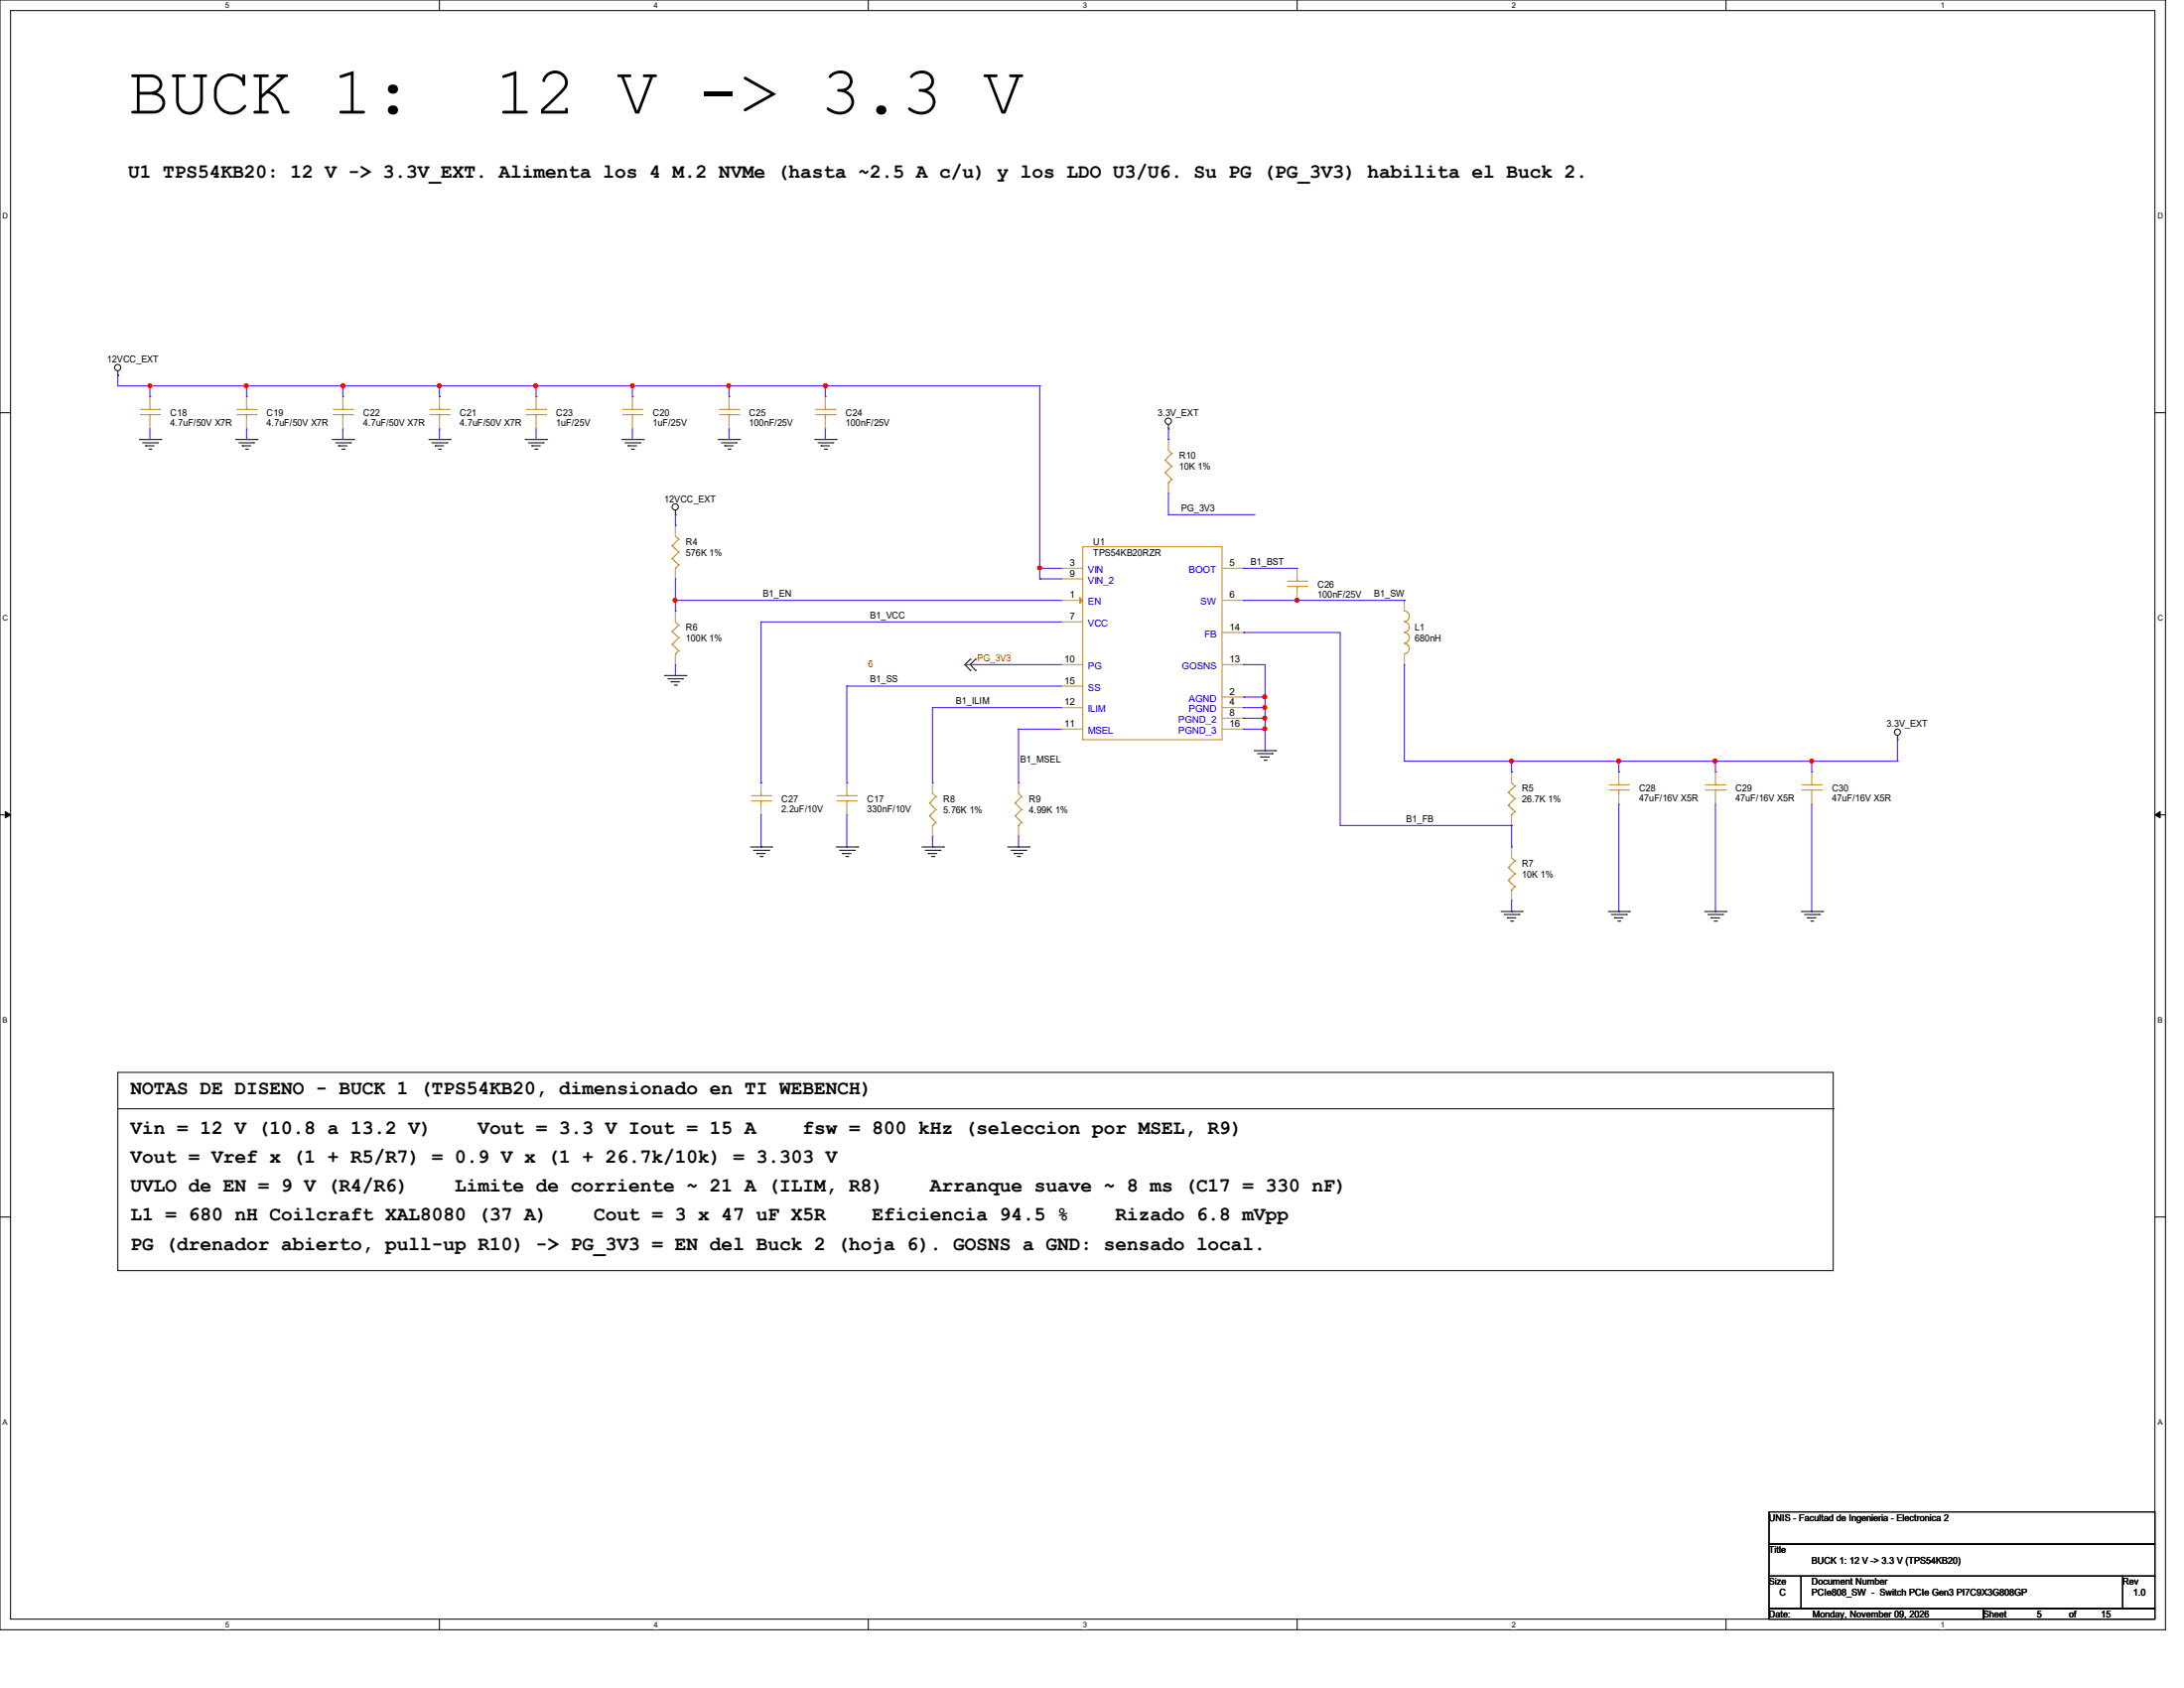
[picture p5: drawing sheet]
<svg xmlns="http://www.w3.org/2000/svg" width="279mm" height="216mm" viewBox="0 0 279 216" stroke-linecap="round" stroke-linejoin="round" font-family="sans-serif">
<path d="M0 0h277v208.4h-277zM1.4 1.4h274.3v205.7h-274.3z" fill="none" stroke="#000" stroke-width=".13"/>
<g fill="#fff">
<path d="M28.8 .1h.5v1.1h-.5z"/>
<path d="M28.8 207.2h.5v1.1h-.5z"/>
</g>
<path d="M56.2 0v1.4M56.2 207.1v1.3" fill="none" stroke="#000" stroke-width=".13"/>
<g fill="#fff">
<path d="M83.7 .1h.5v1.1h-.5z"/>
<path d="M83.7 207.2h.5v1.1h-.5z"/>
</g>
<path d="M111.1 0v1.4M111.1 207.1v1.3" fill="none" stroke="#000" stroke-width=".13"/>
<g fill="#fff">
<path d="M138.5 .1h.6v1.1h-.6z"/>
<path d="M138.5 207.2h.6v1.1h-.6z"/>
</g>
<path d="M165.9 0v1.4M165.9 207.1v1.3" fill="none" stroke="#000" stroke-width=".13"/>
<g fill="#fff">
<path d="M193.4 .1h.5v1.1h-.5z"/>
<path d="M193.4 207.2h.5v1.1h-.5z"/>
</g>
<path d="M220.8 0v1.4M220.8 207.1v1.3" fill="none" stroke="#000" stroke-width=".13"/>
<g fill="#fff">
<path d="M248.2 .1h.6v1.1h-.6z"/>
<path d="M248.2 207.2h.6v1.1h-.6z"/>
<path d="M.3 27.1h.8v1.1h-.8z"/>
<path d="M276 27.1h.7v1.1h-.7z"/>
<path d="M.3 78.5h.8v1.1h-.8z"/>
<path d="M276 78.5h.7v1.1h-.7z"/>
</g>
<path d="M0 52.8h1.4M275.7 52.8h1.3" fill="none" stroke="#000" stroke-width=".13"/>
<g fill="#fff">
<path d="M.3 129.9h.7v1.1h-.7z"/>
<path d="M276 129.9h.6v1.1h-.6z"/>
</g>
<path d="M0 104.2h1.4M275.7 104.2h1.3" fill="none" stroke="#000" stroke-width=".13"/>
<path d="M.7 103.8l.7 .4-.7 .4zM275.7 104.2l.7-.4v.8z" fill="#000" stroke="#000" stroke-width=".13"/>
<g fill="#fff">
<path d="M.3 181.4h.7v1.1h-.7z"/>
<path d="M276 181.4h.6v1.1h-.6z"/>
</g>
<g fill="none" stroke="#000" stroke-width=".13">
<path d="M15.1 48h.1M15.1 47.5v.5M17.8 56.2h2.8M18.2 56.6h2M18.6 57h.1M18.6 57h1.1M19 57.4h.3M19.3 57.4h.1M20.2 56.6h.1M20.6 56.2h.1M30.1 56.2h2.8M30.6 56.6h1.9"/>
<path d="M31 57h.1M31 57h1.1M31.4 57.4h.3M31.7 57.4h.1M32.5 56.6h.1M32.9 56.2h.1M42.5 56.2h2.8M42.9 56.6h1.9M43.3 57h.1M43.3 57h1.1M43.7 57.4h.3M44 57.4h.1"/>
<path d="M44.8 56.6h.1M45.3 56.2h.1M54.9 56.2h2.7M55.2 56.6h2M55.7 57h.1M55.7 57h1.1M56.1 57.4h.2M56.3 57.4h.1M57.2 56.6h.1M57.6 56.2h.1M67.2 56.2h2.7M67.6 56.6h1.9"/>
<path d="M68 57h.1M68 57h1.1M68.4 57.4h.3M68.7 57.4h.1M69.5 56.6h.1M69.9 56.2h.1M79.5 56.2h2.8M80 56.6h1.9M80.3 57h.1M80.3 57h1.1M80.8 57.4h.2M81 57.4h.1"/>
<path d="M81.9 56.6h.1M82.3 56.2h.1M91.9 56.2h2.7M92.3 56.6h1.9M92.7 57h.1M92.7 57h1.1M93.1 57.4h.3M93.4 57.4h.1M94.2 56.6h.1M94.6 56.2h.1M104.2 56.2h2.8M104.6 56.6h2"/>
<path d="M105 57h.1M105 57h1.1M105.5 57.4h.2M105.7 57.4h.1M106.6 56.6h.1M107 56.2h.1M149.5 54.9h.1M149.5 54.3v.6M86.4 65.8h.1M86.4 65.3v.5M85 86.4h2.8M85.4 86.8h1.9"/>
<path d="M85.9 87.2h.1M85.9 87.2h1.1M86.3 87.6h.2M86.5 87.6h.1M87.3 86.8h.1M87.8 86.4h.1M124.1 84.3h.1M124.1 85.7h.1M124.1 84.3l-.7 .7 .7 .7M124.8 85.7h.1M124.8 84.3h.1M124.8 84.3l-.7 .7 .7 .7"/>
<path d="M160.4 96h2.8M160.9 96.4h1.9M161.3 96.8h.1M161.3 96.8h1.1M161.7 97.2h.3M162 97.2h.1M162.8 96.4h.1M163.2 96h.1M242.7 94.6h.1M242.7 94.1v.5M96 108.3h2.7M96.4 108.8h1.9"/>
<path d="M96.8 109.2h.1M96.8 109.2h1.1M97.2 109.6h.3M97.5 109.6h.1M98.3 108.8h.1M98.7 108.3h.1M107 108.3h2.7M107.4 108.8h1.9M107.8 109.2h.1M107.8 109.2h1.1M108.2 109.6h.3M108.5 109.6h.1"/>
<path d="M109.3 108.8h.1M109.7 108.3h.1M117.9 108.3h2.8M118.4 108.8h1.9M118.7 109.2h.1M118.7 109.2h1.1M119.2 109.6h.3M119.5 109.6h.1M120.3 108.8h.1M120.7 108.3h.1M128.9 108.3h2.8M129.3 108.8h1.9"/>
<path d="M129.8 109.2h.1M129.8 109.2h1.1M130.1 109.6h.3M130.4 109.6h.1M131.2 108.8h.1M131.7 108.3h.1M192 116.6h2.7M192.4 117h2M192.8 117.4h.1M192.8 117.4h1.1M193.3 117.8h.2M193.5 117.8h.1"/>
<path d="M194.4 117h.1M194.7 116.6h.1M205.7 116.6h2.7M206.1 117h2M206.5 117.4h.1M206.5 117.4h1.1M207 117.8h.2M207.2 117.8h.1M208.1 117h.1M208.4 116.6h.1M218.1 116.6h2.7M218.5 117h1.9"/>
<path d="M218.9 117.4h.1M218.9 117.4h1.1M219.3 117.8h.3M219.6 117.8h.1M220.4 117h.1M220.8 116.6h.1M230.4 116.6h2.8M230.8 117h1.9M231.2 117.4h.1M231.2 117.4h1.1M231.6 117.8h.3M231.9 117.8h.1"/>
<path d="M232.7 117h.1M233.2 116.6h.1M15.1 137.2h219.4v25.3h-219.4zM0 155.7h1.4M15.1 141.8h219.4M234.5 141.8h.1M275.7 155.7h1.3M226.3 193.4h49.4v4.1h-49.4zM226.3 197.5h49.4v4.1h-49.4zM226.3 201.6h4.1v4.1h-4.1zM226.3 205.7h27.4v1.4h-27.4zM230.4 201.6h41.2v4.1h-41.2z"/>
<path d="M253.7 205.7h22v1.4h-22zM271.6 201.6h4.1v4.1h-4.1z"/>
<circle cx="15" cy="47" r=".4"/>
<circle cx="149.5" cy="53.9" r=".4"/>
<circle cx="86.4" cy="64.8" r=".4"/>
<circle cx="242.7" cy="93.6" r=".39"/>
</g>
<g fill="none" stroke="#cc8006" stroke-width=".13">
<path d="M17.9 53h2.5M17.9 52.4h2.5M19.2 52.4h.1M19.2 53h.1M19.2 52.1v.3M19.2 53v.5M20.4 53h.1M20.4 52.4h.1M30.3 53h2.5M30.3 52.4h2.5M31.5 52.4h.1M31.5 53h.1"/>
<path d="M31.5 52.1v.3M31.5 53v.5M32.8 53h.1M32.8 52.4h.1M42.6 53h2.5M42.6 52.4h2.5M43.9 52.4h.1M43.9 53h.1M43.9 52.1v.3M43.9 53v.5M45.1 53h.1M45.1 52.4h.1"/>
<path d="M55 53h2.4M55 52.4h2.4M56.2 52.4h.1M56.2 53h.1M56.2 52.1v.3M56.2 53v.5M57.4 53h.1M57.4 52.4h.1M67.3 53h2.5M67.3 52.4h2.5M68.6 52.4h.1M68.6 53h.1"/>
<path d="M68.6 52.1v.3M68.6 53v.5M69.8 53h.1M69.8 52.4h.1M79.7 53h2.4M79.7 52.4h2.4M80.9 52.4h.1M80.9 53h.1M80.9 52.1v.3M80.9 53v.5M82.1 53h.1M82.1 52.4h.1"/>
<path d="M92 53h2.5M92 52.4h2.5M93.3 52.4h.1M93.3 53h.1M93.3 52.1v.3M93.3 53v.5M94.5 53h.1M94.5 52.4h.1M104.4 53h2.4M104.4 52.4h2.4M105.6 52.4h.1M105.6 53h.1"/>
<path d="M105.6 52.1v.3M105.6 53v.5M106.8 53h.1M106.8 52.4h.1M149.1 58.8h.1M149.1 58.8l.8 .8M149.5 57.6l.4 .4M149.9 58h.1M149.9 59.6h.1M149.9 58l-.8 .8M149.9 59.6l-.8 .9M86 69.8h.1"/>
<path d="M86 71.5h.1M86 69.8l.8 .8M86 71.5l.8 .8M86.4 72.7h.1M86.4 79.5l.4 .5M86.4 68.6l.4 .4M86.8 80h.1M86.8 69h.1M86.8 70.6h.1M86.8 72.3h.1M86.8 80l-.8 .8M86.8 69l-.8 .8"/>
<path d="M86.8 70.6l-.8 .9M86.8 72.3l-.4 .4M138.5 69.9h17.8v24.7h-17.8zM149.1 60.5h.1M149.1 60.5l.8 .8M149.5 61.7h.1M149.9 61.3h.1M149.9 61.3l-.4 .4M164.7 75h2.5M164.7 74.3h2.5M165.9 74.3h.1M165.9 75h.1"/>
<path d="M165.9 74v.3M165.9 75v.4M167.2 75h.1M167.2 74.3h.1M179.7 78.1a.68 .68 0 0 1 .6 .7 .68 .68 0 0 1-.6 .7M179.7 79.5a.66 .66 0 0 1 .6 .7 .66 .66 0 0 1-.6 .7M86 80.8h.1M86 82.4h.1M86 80.8l.8 .8M86 82.4l.8 .8M86.4 83.7h.1M86.8 81.6h.1"/>
<path d="M86.8 83.2h.1M86.8 81.6l-.8 .8M86.8 83.2l-.4 .5M179.7 80.9a.68 .68 0 0 1 .6 .7 .68 .68 0 0 1-.6 .7M179.7 82.3a.66 .66 0 0 1 .6 .7 .66 .66 0 0 1-.6 .6M96.1 102.4h2.5M96.1 101.8h2.5M97.4 101.8h.1M97.4 102.4h.1M97.4 101.5v.3M97.4 102.4v.5M98.6 102.4h.1"/>
<path d="M98.6 101.8h.1M107.1 102.4h2.5M107.1 101.8h2.5M108.3 101.8h.1M108.3 102.4h.1M108.3 101.5v.3M108.3 102.4v.5M109.6 102.4h.1M109.6 101.8h.1M118.9 102.7h.1M118.9 104.4h.1M118.9 102.7l.8 .8"/>
<path d="M118.9 104.4l.8 .8M119.3 105.6h.1M119.3 101.5l.4 .4M119.7 101.9h.1M119.7 103.5h.1M119.7 105.2h.1M119.7 101.9l-.8 .8M119.7 103.5l-.8 .9M119.7 105.2l-.4 .4M129.9 102.7h.1M129.9 104.4h.1M129.9 102.7l.8 .8"/>
<path d="M129.9 104.4l.8 .8M130.3 105.6h.1M130.3 101.5l.4 .4M130.7 101.9h.1M130.7 103.5h.1M130.7 105.2h.1M130.7 101.9l-.8 .8M130.7 103.5l-.8 .9M130.7 105.2l-.4 .4M193 101.3h.1M193 103h.1M193 111h.1"/>
<path d="M193 112.6h.1M193 101.3l.8 .9M193 103l.8 .8M193 111l.8 .8M193 112.6l.8 .8M193.4 104.2h.1M193.4 113.8h.1M193.4 100.1l.4 .4M193.4 109.7l.4 .4M193.8 100.5h.1M193.8 102.2h.1M193.8 103.8h.1"/>
<path d="M193.8 110.1h.1M193.8 111.8h.1M193.8 113.4h.1M193.8 100.5l-.8 .8M193.8 102.2l-.8 .8M193.8 103.8l-.4 .4M193.8 110.1l-.8 .9M193.8 111.8l-.8 .8M193.8 113.4l-.4 .4M205.9 101h2.4M205.9 100.4h2.4M207.1 100.4h.1"/>
<path d="M207.1 101h.1M207.1 100.1v.3M207.1 101v.5M208.3 101h.1M208.3 100.4h.1M218.2 101h2.5M218.2 100.4h2.5M219.5 100.4h.1M219.5 101h.1M219.5 100.1v.3M219.5 101v.5M220.7 101h.1"/>
<path d="M220.7 100.4h.1M230.5 101h2.5M230.5 100.4h2.5M231.8 100.4h.1M231.8 101h.1M231.8 100.1v.3M231.8 101v.5M233 101h.1M233 100.4h.1"/>
</g>
<g fill="none" stroke="#a84" stroke-width=".13">
<path d="M19.2 50.7h.1M19.2 54.9h.1M19.2 50.7v1.4M19.2 53.5v1.4M31.5 50.7h.1M31.5 54.9h.1M31.5 50.7v1.4M31.5 53.5v1.4M43.9 50.7h.1M43.9 54.9h.1M43.9 50.7v1.4M43.9 53.5v1.4"/>
<path d="M56.2 50.7h.1M56.2 54.9h.1M56.2 50.7v1.4M56.2 53.5v1.4M68.6 50.7h.1M68.6 54.9h.1M68.6 50.7v1.4M68.6 53.5v1.4M80.9 50.7h.1M80.9 54.9h.1M80.9 50.7v1.4M80.9 53.5v1.4"/>
<path d="M93.3 50.7h.1M93.3 54.9h.1M93.3 50.7v1.4M93.3 53.5v1.4M105.6 50.7h.1M105.6 54.9h.1M105.6 50.7v1.4M105.6 53.5v1.4M149.5 56.2h.1M149.5 56.2v1.4M86.4 78.1h.1M86.4 67.2h.1"/>
<path d="M86.4 74h.1M86.4 67.2v1.4M86.4 72.7v1.3M86.4 78.1v1.4M135.8 76.8h.1M135.8 72.7h.1M135.8 79.5h.1M135.8 74h.1M135.8 76.8h2.7M135.8 72.7h2.7M135.8 79.5h2.7M135.8 74h2.7"/>
<path d="M149.5 63.1h.1M149.5 61.7v1.4M156.3 76.8h2.8M156.3 72.7h2.8M159.1 72.7h.1M159.1 76.8h.1M165.9 72.7h.1M165.9 76.8h.1M165.9 72.7v1.3M165.9 75.4v1.4M179.7 76.8h.1M179.7 76.8v1.3"/>
<path d="M86.4 85h.1M86.4 83.7v1.3M135.8 85h.1M135.8 93.3h.1M135.8 90.5h.1M135.8 87.8h.1M135.8 90.5h2.7M135.8 85h2.7M135.8 93.3h2.7M135.8 87.8h2.7M156.3 89.2h2.8M156.3 90.5h2.8"/>
<path d="M156.3 91.9h2.8M156.3 85h2.8M156.3 93.3h2.8M156.3 80.9h2.8M159.1 89.2h.1M159.1 90.5h.1M159.1 91.9h.1M159.1 85h.1M159.1 80.9h.1M159.1 93.3h.1M179.7 85h.1M179.7 83.7v1.3"/>
<path d="M193.4 98.7h.1M193.4 98.7v1.4M207.1 98.7h.1M207.1 98.7v1.4M219.5 98.7h.1M219.5 98.7v1.4M231.8 98.7h.1M231.8 98.7v1.4M97.4 100.1h.1M97.4 104.2h.1M97.4 100.1v1.4M97.4 102.9v1.3"/>
<path d="M108.3 100.1h.1M108.3 104.2h.1M108.3 100.1v1.4M108.3 102.9v1.3M119.3 100.1h.1M119.3 107h.1M119.3 100.1v1.4M119.3 105.6v1.4M130.3 100.1h.1M130.3 107h.1M130.3 100.1v1.4M130.3 105.6v1.4"/>
<path d="M193.4 105.6h.1M193.4 108.3h.1M193.4 115.2h.1M193.4 104.2v1.4M193.4 108.3v1.4M193.4 113.8v1.4M207.1 102.9h.1M207.1 101.5v1.4M219.5 102.9h.1M219.5 101.5v1.4M231.8 102.9h.1M231.8 101.5v1.4"/>
</g>
<path d="M138.1 76.4l.4 .4-.4 .4z" fill="#a84" stroke="#a84" stroke-width=".13"/>
<g fill="none" stroke="#4200ff" stroke-width=".13">
<path d="M15.1 48h.1M15.1 48v1.4h117.9M19.2 49.4h.1M19.2 50.7h.1M19.2 56.2h.1M19.2 49.4v1.3M19.2 54.9v1.3M31.5 49.4h.1M31.5 50.7h.1M31.5 56.2h.1M31.5 49.4v1.3M31.5 54.9v1.3"/>
<path d="M43.9 49.4h.1M43.9 50.7h.1M43.9 56.2h.1M43.9 49.4v1.3M43.9 54.9v1.3M56.2 49.4h.1M56.2 50.7h.1M56.2 56.2h.1M56.2 49.4v1.3M56.2 54.9v1.3M68.6 49.4h.1M68.6 50.7h.1"/>
<path d="M68.6 56.2h.1M68.6 49.4v1.3M68.6 54.9v1.3M80.9 49.4h.1M80.9 50.7h.1M80.9 56.2h.1M80.9 49.4v1.3M80.9 54.9v1.3M93.3 49.4h.1M93.3 50.7h.1M93.3 56.2h.1M93.3 49.4v1.3"/>
<path d="M93.3 54.9v1.3M105.6 49.4h.1M105.6 50.7h.1M105.6 56.2h.1M105.6 49.4v1.3M105.6 54.9v1.3M133 49.4h.1M133 49.4v24.6M149.5 56.2h.1M149.5 54.9v1.3M86.4 67.2h.1M86.4 76.8h.1"/>
<path d="M86.4 78.1h.1M86.4 65.8v1.4M86.4 74v4.1M86.4 76.8h49.4M97.4 79.5h.1M97.4 79.5h38.4M97.4 79.5v20.6M133 72.7h.1M133 74h.1M133 72.7h2.8M133 74h2.8M149.5 65.8h.1"/>
<path d="M149.5 63.1v2.7M149.5 65.8h10.9M159.1 72.7h.1M159.1 76.8h.1M159.1 72.7h6.8M159.1 76.8h20.6M160.4 65.8h.1M179.7 76.8h.1M86.4 86.4h.1M86.4 85v1.4M108.3 87.8h.1M108.3 87.8h27.5"/>
<path d="M108.3 87.8v12.3M119.3 90.5h.1M119.3 90.5h16.5M119.3 90.5v9.6M123.4 85h.1M123.4 85h12.4M130.3 93.3h.1M130.3 93.3h5.5M130.3 93.3v6.8M159.1 80.9h.1M159.1 85h.1M159.1 89.2h.1"/>
<path d="M159.1 90.5h.1M159.1 91.9h.1M159.1 93.3h.1M159.1 90.5h2.7M159.1 93.3h2.7M159.1 85h2.7v11M159.1 80.9h12.3v24.7M159.1 89.2h2.7M159.1 91.9h2.7M161.8 89.2h.1M161.8 90.5h.1M161.8 91.9h.1"/>
<path d="M161.8 93.3h.1M161.8 96h.1M179.7 97.4h.1M179.7 85v12.4M179.7 97.4h63M193.4 97.4h.1M193.4 98.7h.1M193.4 97.4v1.3M207.1 97.4h.1M207.1 98.7h.1M207.1 97.4v1.3M219.5 97.4h.1"/>
<path d="M219.5 98.7h.1M219.5 97.4v1.3M231.8 97.4h.1M231.8 98.7h.1M231.8 97.4v1.3M242.7 97.4h.1M242.7 94.6v2.8M97.4 100.1h.1M97.4 108.3h.1M97.4 104.2v4.1M108.3 100.1h.1M108.3 108.3h.1"/>
<path d="M108.3 104.2v4.1M119.3 100.1h.1M119.3 108.3h.1M119.3 107v1.3M130.3 100.1h.1M130.3 108.3h.1M130.3 107v1.3M171.4 105.6h.1M171.4 105.6h22M193.4 108.3h.1M193.4 105.6h.1M193.4 116.6h.1"/>
<path d="M193.4 105.6v2.7M193.4 115.2v1.4M207.1 116.6h.1M207.1 102.9v13.7M219.5 116.6h.1M219.5 102.9v13.7M231.8 116.6h.1M231.8 102.9v13.7"/>
</g>
<g fill="#f00" stroke="#f00" stroke-width=".13">
<circle cx="19.2" cy="49.3" r=".25"/>
<circle cx="133" cy="72.6" r=".25"/>
<circle cx="31.5" cy="49.3" r=".25"/>
<circle cx="43.9" cy="49.3" r=".25"/>
<circle cx="56.2" cy="49.3" r=".24"/>
<circle cx="68.5" cy="49.3" r=".25"/>
<circle cx="80.9" cy="49.3" r=".25"/>
<circle cx="93.2" cy="49.3" r=".25"/>
<circle cx="105.6" cy="49.3" r=".25"/>
<circle cx="86.4" cy="76.8" r=".25"/>
<circle cx="165.9" cy="76.8" r=".24"/>
<circle cx="193.3" cy="97.3" r=".24"/>
<circle cx="161.8" cy="89.1" r=".25"/>
<circle cx="161.8" cy="90.5" r=".25"/>
<circle cx="161.8" cy="91.9" r=".25"/>
<circle cx="161.8" cy="93.2" r=".25"/>
<circle cx="207.1" cy="97.3" r=".24"/>
<circle cx="219.4" cy="97.3" r=".25"/>
<circle cx="231.8" cy="97.3" r=".25"/>
</g>
<g font-size="8.8">
<text x="16.4" y="14.5">BUCK 1:</text>
<text x="63.3" y="14.5">12 V -&gt; 3.3 V</text>
</g>
<g font-size="2.6">
<text x="16.4" y="22.7">U1 TPS54KB20: 12 V -&gt; 3.3V_EXT. Alimenta los 4 M.2 NVMe (hasta ~2.5 A c/u) y los LDO U3/U6. Su PG (PG_3V3) habilita el Buck 2.</text>
<text x="16.7" y="140">NOTAS DE DISENO - BUCK 1 (TPS54KB20, dimensionado en TI WEBENCH)</text>
<text x="16.7" y="145">Vin = 12 V (10.8 a 13.2 V)</text>
<text x="16.7" y="148.7">Vout = Vref x (1 + R5/R7) = 0.9 V x (1 + 26.7k/10k) = 3.303 V</text>
<text x="61.2" y="145">Vout = 3.3 V Iout = 15 A</text>
<text x="102.7" y="145">fsw = 800 kHz (seleccion por MSEL, R9)</text>
<text x="16.7" y="152.4">UVLO de EN = 9 V (R4/R6)</text>
<text x="58.2" y="152.4">Limite de corriente ~ 21 A (ILIM, R8)</text>
<text x="119" y="152.4">Arranque suave ~ 8 ms (C17 = 330 nF)</text>
<text x="16.7" y="156.1">L1 = 680 nH Coilcraft XAL8080 (37 A)</text>
<text x="16.7" y="159.9">PG (drenador abierto, pull-up R10) -&gt; PG_3V3 = EN del Buck 2 (hoja 6). GOSNS a GND: sensado local.</text>
<text x="76" y="156.1">Cout = 3 x 47 uF X5R</text>
<text x="111.6" y="156.1">Eficiencia 94.5 %</text>
<text x="142.7" y="156.1">Rizado 6.8 mVpp</text>
</g>
<g font-size="1.2">
<text x="13.7" y="46.4">12VCC_EXT</text>
<text x="21.8" y="53.3">C18</text>
<text x="34.1" y="53.3">C19</text>
<text x="46.5" y="53.3">C22</text>
<text x="58.8" y="53.3">C21</text>
<text x="71.2" y="53.3">C23</text>
<text x="83.5" y="53.3">C20</text>
<text x="95.8" y="53.3">C25</text>
<text x="108.2" y="53.3">C24</text>
<text x="148.1" y="53.3">3.3V_EXT</text>
<text x="21.8" y="54.5">4.7uF/50V X7R</text>
<text x="34.1" y="54.5">4.7uF/50V X7R</text>
<text x="46.5" y="54.5">4.7uF/50V X7R</text>
<text x="58.8" y="54.5">4.7uF/50V X7R</text>
<text x="71.2" y="54.5">1uF/25V</text>
<text x="83.5" y="54.5">1uF/25V</text>
<text x="95.8" y="54.5">100nF/25V</text>
<text x="108.2" y="54.5">100nF/25V</text>
<text x="150.9" y="58.7">R10</text>
<text x="85" y="64.2">12VCC_EXT</text>
<text x="150.9" y="60.1">10K 1%</text>
<text x="151.1" y="65.4">PG_3V3</text>
<text x="87.8" y="69.7">R4</text>
<text x="87.8" y="71.1">576K 1%</text>
<text x="139.9" y="69.7">U1</text>
<text x="139.9" y="71.1">TPS54KB20RZR</text>
<text x="97.6" y="76.3">B1_EN</text>
<text x="136.9" y="76.5">1</text>
<text x="136.9" y="72.4">3</text>
<text x="136.9" y="73.7">9</text>
<text x="157.3" y="72.4">5</text>
<text x="157.3" y="76.5">6</text>
<text x="160" y="72.2">B1_BST</text>
<text x="168.6" y="75.2">C26</text>
<text x="168.6" y="76.4">100nF/25V</text>
<text x="175.8" y="76.3">B1_SW</text>
<text x="87.8" y="80.7">R6</text>
<text x="87.8" y="82">100K 1%</text>
<text x="111.3" y="79.1">B1_VCC</text>
<text x="136.9" y="79.2">7</text>
<text x="157.3" y="80.6">14</text>
<text x="181" y="80.7">L1</text>
<text x="181" y="82">680nH</text>
<text x="111.3" y="87.3">B1_SS</text>
<text x="136.2" y="84.7">10</text>
<text x="136.2" y="87.5">15</text>
<text x="157.3" y="88.9">2</text>
<text x="157.3" y="84.7">13</text>
<text x="122.3" y="90">B1_ILIM</text>
<text x="136.2" y="93">11</text>
<text x="136.2" y="90.2">12</text>
<text x="157.3" y="90.2">4</text>
<text x="157.3" y="91.6">8</text>
<text x="157.3" y="93">16</text>
<text x="241.4" y="93">3.3V_EXT</text>
<text x="130.6" y="97.6">B1_MSEL</text>
<text x="194.7" y="101.3">R5</text>
<text x="209.7" y="101.3">C28</text>
<text x="222" y="101.3">C29</text>
<text x="234.4" y="101.3">C30</text>
<text x="100" y="102.6">C27</text>
<text x="100" y="103.8">2.2uF/10V</text>
<text x="111" y="102.6">C17</text>
<text x="111" y="103.8">330nF/10V</text>
<text x="120.7" y="102.6">R8</text>
<text x="120.7" y="104">5.76K 1%</text>
<text x="131.7" y="102.6">R9</text>
<text x="131.7" y="104">4.99K 1%</text>
<text x="179.9" y="105.1">B1_FB</text>
<text x="194.7" y="102.6">26.7K 1%</text>
<text x="209.7" y="102.5">47uF/16V X5R</text>
<text x="222" y="102.5">47uF/16V X5R</text>
<text x="234.4" y="102.5">47uF/16V X5R</text>
<text x="194.7" y="110.9">R7</text>
<text x="194.7" y="112.2">10K 1%</text>
<text x="226.3" y="194.5">UNIS - Facultad de Ingenieria - Electronica 2</text>
<text x="226.3" y="198.6">Title</text>
<text x="226.3" y="202.7">Size</text>
<text x="231.8" y="200">BUCK 1: 12 V -&gt; 3.3 V (TPS54KB20)</text>
<text x="231.8" y="202.7">Document Number</text>
<text x="271.6" y="202.7">Rev</text>
<text x="226.3" y="206.9">Date:</text>
<text x="227.7" y="204.1">C</text>
<text x="231.8" y="204.1">PCIe808_SW - Switch PCIe Gen3 PI7C9X3G808GP</text>
<text x="231.9" y="206.9">Monday, November 09, 2026</text>
<text x="253.7" y="206.9">Sheet</text>
<text x="260.6" y="206.9">5</text>
<text x="264.7" y="206.9">of</text>
<text x="268.8" y="206.9">15</text>
<text x="272.9" y="204.1">1.0</text>
</g>
<g font-size="1.2" fill="#00c">
<text x="139.2" y="77.4">EN</text>
<text x="139.2" y="73.3">VIN</text>
<text x="139.2" y="74.6">VIN_2</text>
<text x="152.1" y="73.3">BOOT</text>
<text x="153.6" y="77.4">SW</text>
<text x="139.2" y="80.1">VCC</text>
<text x="154.1" y="81.5">FB</text>
<text x="139.2" y="85.6">PG</text>
<text x="139.2" y="88.3">SS</text>
<text x="151.2" y="85.6">GOSNS</text>
<text x="152.1" y="89.7">AGND</text>
<text x="139.2" y="93.9">MSEL</text>
<text x="139.2" y="91.1">ILIM</text>
<text x="150.7" y="92.5">PGND_2</text>
<text x="150.7" y="93.9">PGND_3</text>
<text x="152.1" y="91.1">PGND</text>
</g>
<g font-size="1.2" fill="#f00">
<text x="111.1" y="85.3">6</text>
<text x="125" y="84.5">PG_3V3</text>
</g>
<g font-size="1">
<text x="28.8" y="1">5</text>
<text x="83.7" y="1">4</text>
<text x="138.5" y="1">3</text>
<text x="193.4" y="1">2</text>
<text x="248.2" y="1">1</text>
<text x=".3" y="27.9">D</text>
<text x="276" y="27.9">D</text>
<text x=".3" y="79.4">C</text>
<text x="276" y="79.4">C</text>
<text x=".3" y="130.8">B</text>
<text x="276" y="130.8">B</text>
<text x=".3" y="182.2">A</text>
<text x="276" y="182.2">A</text>
<text x="28.8" y="208.1">5</text>
<text x="83.7" y="208.1">4</text>
<text x="138.5" y="208.1">3</text>
<text x="193.4" y="208.1">2</text>
<text x="248.2" y="208.1">1</text>
</g>
</svg>
